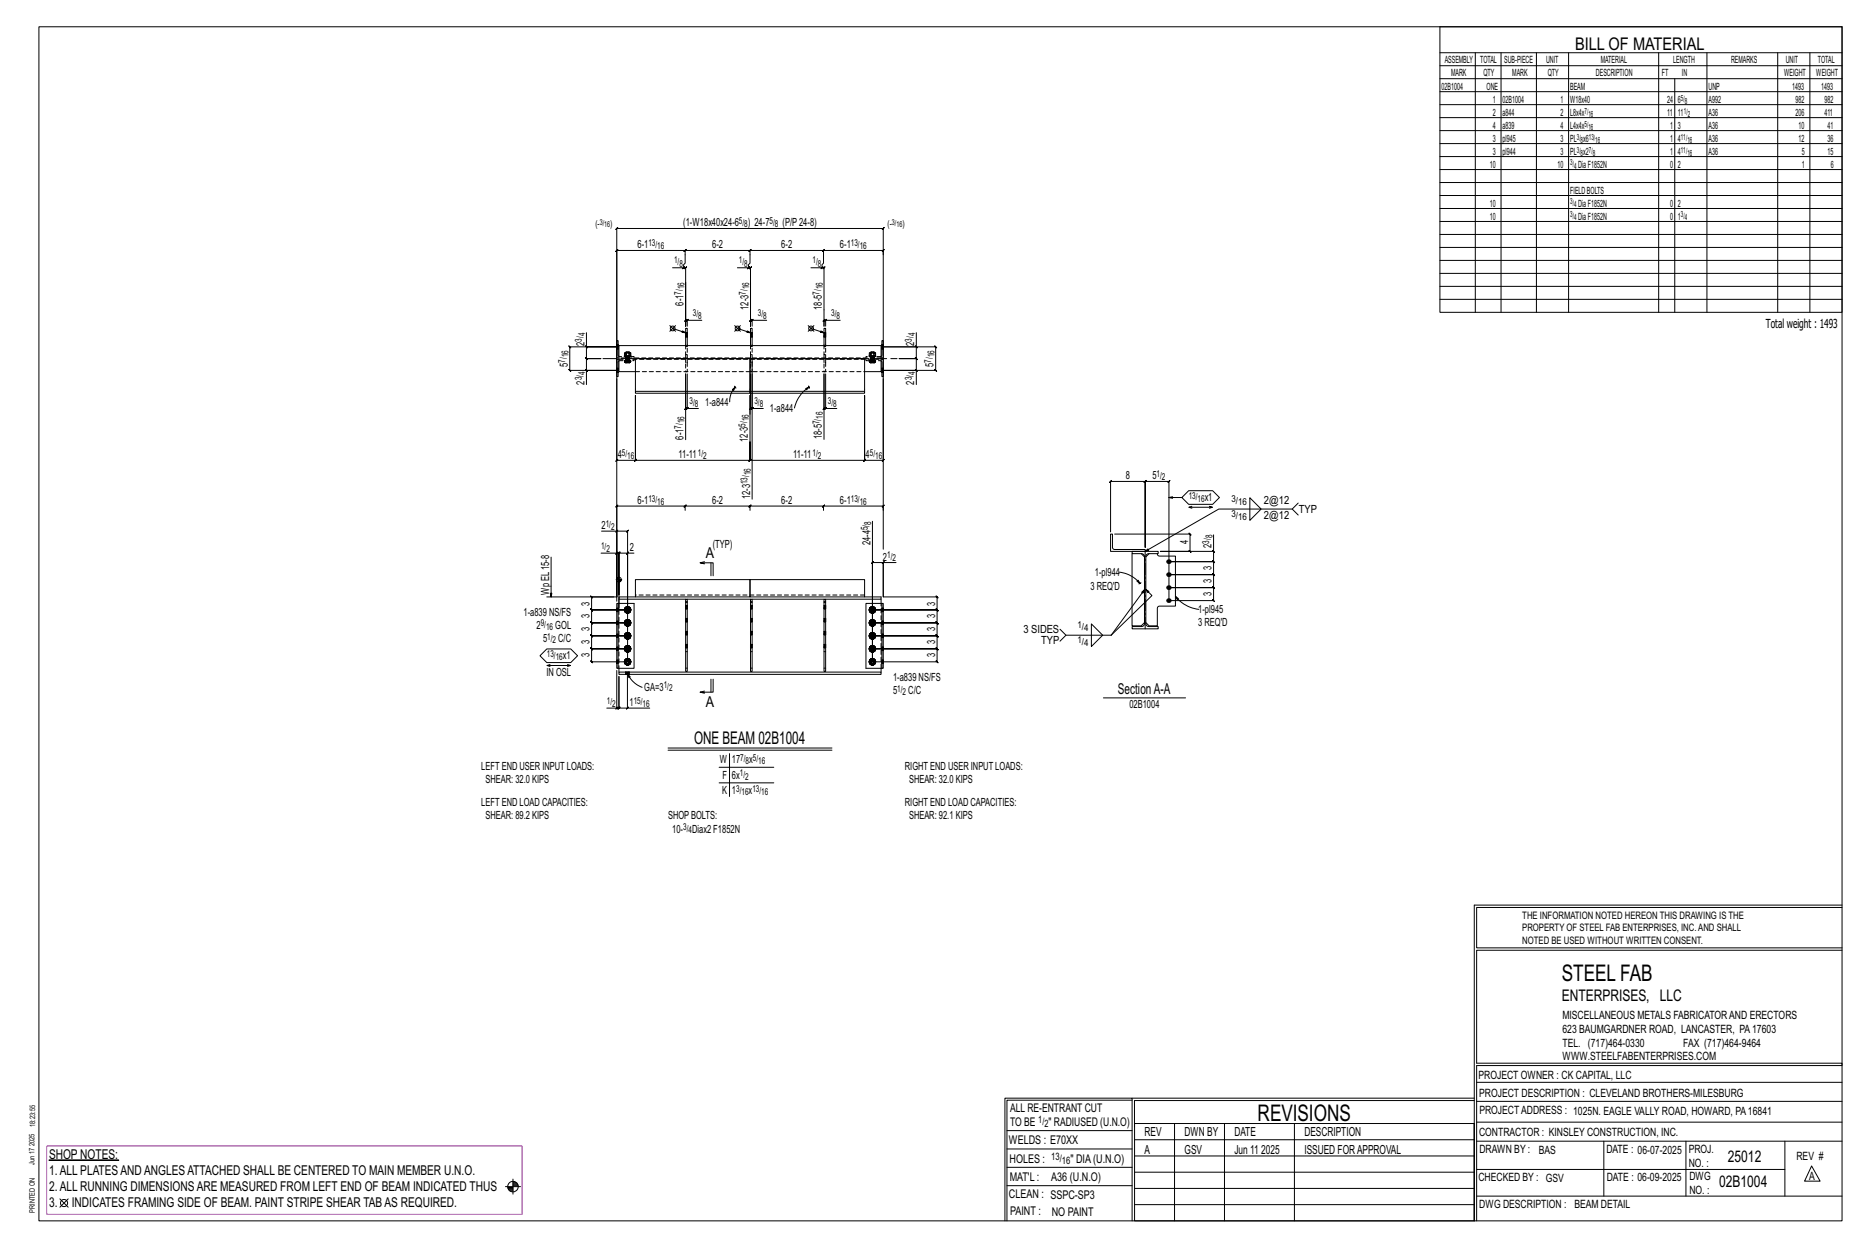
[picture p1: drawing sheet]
<svg xmlns="http://www.w3.org/2000/svg" width="914mm" height="610mm" viewBox="0 0 914 610" stroke-linecap="round" stroke-linejoin="round" font-family="sans-serif">
<g fill="#000" stroke="#000" stroke-width=".49">
<path d="M24 568h34z"/>
<circle cx="572" cy="275" r="1"/>
<circle cx="572" cy="281" r="1"/>
<circle cx="572" cy="287" r="1"/>
<circle cx="572" cy="294" r="1"/>
</g>
<g fill="none" stroke="#000" stroke-width=".49">
<path d="M19 13h883v584h-883zM705 13h197v140h-197zM705 26h197M705 32h197M705 39h197M722 26v127M735 26v127M752 26v127M768 26v127M812 26v127M820 39v114M836 26v127"/>
<path d="M870 26v127M886 26v127M705 45h197M705 51h197M705 58h197M705 64h197M705 70h197M705 77h197M705 83h197M705 89h197M705 96h197M705 102h197"/>
<path d="M705 108h197M705 115h197M329 131h6v-1v-1v-6l1-1-1 1h-33v-1l-1 1h1v55M334 132l1-1zM335 131h1l-1 1 1-1v7M335 123h32l1-1-1 1v6l-1 1v1h-5M336 138v22zM336 122l-1 1zM366 132l1-1zM366 131h1v1l1-1h-1v29v-22v14M367 123h36l1-1-1 1v6l-1 1v1h-5M368 122l-1 1z"/>
<path d="M402 131v1l1-1zM402 131h1v1l1-1h-1v21M403 123h29l1-1-1 3M404 122l-1 1zM705 121h197M705 127h197M705 134h197M328 159l3 3M331 159l-3 3M336 157v-1l-1 1h1v3M337 156l-1 1zM344 157h-8v3"/>
<path d="M360 159l2 3M362 159l-2 3M368 157l1-1-1 1zM368 157h-1l1-1-1 1v3M375 157h-7v3M396 159l2 3M398 159l-2 3M403 152v8zM404 157h-1l1-1-1 1v3M405 156l-1 1zM411 157h-7v3M705 140h197"/>
<path d="M705 146h197M287 169l1 1zM287 163v7h16h-24l-1-1 1 1v11h-1l1 1v-1h24h-16v7M287 170v5l1 1-1-1h7h-7l1 1-1-1v6M302 169h.1M302 171h.1M303 169h.1M303 171h.1M303 176h-1v8h1v-7M303 174v-7h-1v8h1M306 174h3zM306 176v1z"/>
<path d="M306 174v-1v1M306 177h.1M306 176v1M306 176h1v1h-1M306 175h.1M306 176h.1M306 174h.1M306 177h1h1M307 176h.1M307 177l1-1v1M308 176h-1v1M308 174v-1l-2-1 3 1v1"/>
<path d="M308 174h.1M308 175h.1M308 176h.1M308 176l1 1M309 176v1M309 177h-1M329 161l7 2M336 165h.1M336 163h.1M336 169v-8v8M361 161l6 2M367 175h56v17h-56z"/>
<path d="M367 165h.1M367 163h.1M367 169v-8h1v8M368 177v67M368 165h.1M368 163h.1M397 161l6 2M403 165h.1M403 163h.1M403 169v-8h1v8M404 165h.1M404 163h.1"/>
<path d="M425 174h4zM426 176v1zM426 174v-1v1M426 176v1M426 175h.1M426 176h.1M426 173h3v1M426 174h.1M426 173h2v1M426 177h2M426 176h1M427 177l1-1v1"/>
<path d="M428 176h-1v1M428 174h.1M428 175h.1M428 176h.1M428 176l1 1M429 177h-2M431 176h1v8l-1-7M431 174l1-7v8h-1M432 169h.1M432 171h.1M432 170h26v-1l1 1h-1v11l1 1-1-1h-26M448 169l1 1z"/>
<path d="M449 170v5h-1l1 1v-1h-9h9h-1l1 1v-1v6M449 163v7h-17M287 181l1 1zM302 180h.1M302 182h.1M302 185v40l-1 1 1-1h9v1l1-1h-1v-32v32v1l1-1h-1h56v1l1-1h-1v-9v9v1l1-1h-1h56v1l1-1h-1v-32v32v1l1-1h-1h9v1l1-1h-1v-40M303 180h.1M303 182h.1M311 191h56v1h-56zM311 182h-8v-13h128v13h-8M336 200l1-1-1 1zM336 183v17h6"/>
<path d="M336 200v-1l-1 1h1v-17v32M359 191l1-2-1 2zM360 189h.1M360 189l-2 4-1 4M360 189v1M367 193v10zM367 190v1h56M367 190v-15h-56v16M367 193v23M367 183v17l1-1-1 1h1M368 200l1-1-1 1zM368 183v17h6"/>
<path d="M394 190l2-1-1 2zM396 189h.1M396 189a16 16 0 0 0-7 11M396 189v1M404 200l1-1-1 1zM404 183v17h6M404 200h-1l1-1-1 1v-17v32M432 180h.1M432 182h.1M432 181h17v7M448 181l1 1zM294 260h8v32v-21h-8"/>
<path d="M302 260h5l1-1-1 1v64h-17l-1-1 1 1v-7v1l-1-1h1h17h-17v1l-1-1h1v-6v1l-1-1h1h17h-17v1l-1-1h1v-6l-1-1 1 1h17h-17l-1-1 1 1v-7v1l-1-1 1 1-1-1h1v-6v1l-1-1h1h10M335 248l1-1zM335 250l1-3-1 1h-33v-1l-1 1h1v46M335 248h32l1-1-1 3M367 248l1-1zM367 248h36l1-1-1 3M403 248h29l1-1-1 3M404 247l-1 1zM427 255v69v-49v1l1-1h-1h5v17M572 243h7M582 240h12l3 3-3 4h-12l-3-4zM583 248h-1l1 1"/>
<path d="M592 248h1h-11M593 248l-1 1M612 244l5 5-5 6zM633 249l2 3M635 246l-2 3h-36l-36 21M270 273v19M301 260l1-1zM301 271l1-1zM302 271h8M307 271l1-1zM307 271v27h-17h17M345 276l-2-1h6v7"/>
<path d="M345 275h-2M348 275v7M432 275h1l-1 1zM432 269v-157l1-1-1 1h-130v-1l-1 1h1v180h-34M439 275h-7v17h27h-1l1 1v-1v6h-1l1 1v-1h-32h32h-1l1 1v-1v7l-1-1 1 1h-32h32l-1-1 1 1v6h-1l1 1v-1h-32h32h-1l1 1v-1v6h-1l1 1v-1h-32h32h-1l1 1v-1v7l-1-1 1 1h-32M544 261h1v7v1h16v1h-17zM544 260v-24h-1l1-1v1h17h-1l1-1v1v32v-32h-1l1-1v1h11l1-1-1 1v58h22h1l-1-1v1v-7l1 1-1-1h-22h22l1 1-1-1v-6l1 1-1-1h-22h22l1 1-1-1v-6h1l-1-1v1h-22h22h1l-1-1v1v-5M546 261h37h-1l1 1v-1v9l-1-1 1 1h-15h26v-8M548 280a15 15 0 0 1 10 5M554 270h13v1h-5l-1 1v33l1 1 5 1v1h-13v-1l5-1 1-1v-33l-1-1h-5zM554 271v35h5l1-1M559 271l1 1"/>
<path d="M562 271l-1 1M567 271l1 1h7v25h-8v9h-5l-1-1M594 269l1 1zM302 284h2M302 295h1v32h-1zM302 283v1M303 282v2M303 295h7v32h-7M303 282v9v-20h-1l1-1-1 1 1-1v1v27M303 293v2M303 284v1M304 284v1"/>
<path d="M304 284h.1M306 298h.1M306 299l1 1M306 298v1M306 298v-1v1v1M307 297h-1M307 299l1 1M307 297l-1 1M307 297h1v1M308 297l1 1v1M308 297h-1M308 299v1l-1-1"/>
<path d="M308 299h1h-1M308 298v1M308 297l1 1h-1M309 298h.1M311 284h56v8h-56zM311 292h-8v1h33M336 293v35zM336 293h31M367 284h56v8h-56zM367 293h1v35h-1zM368 293h35M403 293h1v35h-1z"/>
<path d="M423 292h8v1h-27M426 298h.1M426 299v1M426 298v1M426 298v-1v1v1M426 299l1 1M426 297h.1M427 299l1 1M427 297l-1 1M427 297h1v1M427 297l2 1-1 1M428 297h-1"/>
<path d="M428 299v1l-1-1M428 299h.1M428 298l-1 1M428 297v1M428 298h1M431 293v2M432 295v32zM432 295h-8v32h8M557 284l1 1zM558 285l-1 1M559 285h-1M560 289l-16 22"/>
<path d="M561 288l3 3-20 20M575 292l2 1h-1zM575 292a17 17 0 0 0 12 6M306 317h.1M306 311h.1M306 305h.1M306 304v1M306 319h1M306 312h1M306 306h1M306 317v1M306 311v1"/>
<path d="M306 317v-1v1v2v-1M306 311v-1v1v1v-1M306 304v1v1v-1M306 318l1 1M306 312l1 1M306 305l1 1M307 316h-1M307 310h-1M307 303l-1 1M307 318l1 1M307 312h1M307 306h1"/>
<path d="M307 316l-1 1M307 316h1v1M307 310h1M307 304l1-1v1M308 317h1v1M308 310l1 1v1M308 304l1 1M308 316l-1 1M308 310h-1M308 303l-1 1M308 318v1l-1-1M308 312h-1"/>
<path d="M308 305v1h-1M308 318h1l-1 1M308 311l1 1h-1M308 305h1l-1 1M308 317v1M308 311v1M308 305v1M308 316l1 1h-1M308 310l1 1h-1M308 304h1h-1M309 317h.1M309 311h.1"/>
<path d="M309 304v1M426 317h.1M426 311h.1M426 305h.1M426 304v1M426 306h.1M426 312h.1M426 319h.1M426 311v1M426 317v1M426 304v1v1v-1M426 311v-1v1v1v-1"/>
<path d="M426 317v-1v1v2v-1M426 305l1 1M426 312l1 1M426 318l1 1M426 303v1M426 310h.1M426 316h.1M427 306h1M427 312h1M427 318l1 1M427 303l-1 1M427 304l1-1v1"/>
<path d="M427 310h-1M427 310h1M427 316l-1 1M427 316h1v1M427 304l2 1h-1M427 310l2 1-1 1M427 317h2l-1 1M428 303l-1 1M428 310h-1M428 316l-1 1M428 305v1h-1M428 312h-1"/>
<path d="M428 318v1l-1-1M428 305v1M428 311v1M428 318v1M428 305l-1 1M428 311l-1 1M428 317l-1 1M428 304h.1M428 310v1M428 316v1M428 304l1 1M428 311h1"/>
<path d="M428 317h1M519 308l3 3h22M522 311l-3 3M534 305l6 6-6 5zM264 321l4-4h11l4 4-4 3h-11zM268 326h11h-1M269 325l-1 1h1M278 325l1 1M302 328v18h-5M303 329h128v1h-128zM303 327v2M306 324h.1"/>
<path d="M306 323v1M306 325h1M306 323v1v1v-1M306 329h.1M306 330h.1M307 322l-1 1M307 325h1M307 330v16h11M307 323l1-1v1M307 330l1 1v1zM307 330a12 12 0 0 0 7 6M308 323l1 1"/>
<path d="M308 322l-1 1M308 325h-1M308 329h.1M308 330h.1M308 324h1l-1 1M308 324v1M308 323h1h-1M309 323v1M345 338l-2 1M348 332v7M349 332v7h-6h2M426 324h.1"/>
<path d="M426 323v1M426 325h.1M426 323v1v1v-1M426 325h1M426 322v1M427 325h1M427 322l-1 1M427 323l1-1v1M427 323l2 1h-1M428 322l-1 1M428 325h-1M428 324v1"/>
<path d="M428 324l-1 1M428 323h.1M428 323l1 1M431 327v2M302 346l-1 1 1-1zM302 346h1l-1 1 1-1v-15v15l-1 1 1-1h4M307 346h1l-1 1zM540 341h40M327 366h80M327 367h80M352 375h27M357 369v21"/>
<path d="M352 383h27M722 443v154M722 443h180M902 444h-179v20h179M902 465h-179v55h179v1h-179v76M554 538h-61v59M554 537h168M722 538h-167v13M723 539h179M723 530h179M493 553h61M555 550h167v47h-167z"/>
<path d="M555 558h167M575 550v47M599 550v47M634 550v47M723 549h179M723 558h179M785 558v27M825 558v27M874 558v27M251 577v7M251 579h2M251 580h3"/>
<path d="M251 578h2M493 571h61M493 562h61M555 573h167M555 566h167M723 572h151M887 570l4 8h-8zM29 587l4 4M33 587l-4 4M247 581h8M249 581h2M249 582h2"/>
<path d="M250 583h1M492 597v-60h62v60M493 580h61M555 589h167M555 581h167M723 585h179"/>
<circle cx="329" cy="161" r="1.2"/>
<circle cx="361" cy="161" r="1.2"/>
<circle cx="397" cy="161" r="1.2"/>
<circle cx="303" cy="284" r="1.2"/>
<circle cx="31" cy="589" r="1.8"/>
<circle cx="251" cy="581" r="2.6"/>
</g>
<path d="M23 561h233v33h-233z" fill="none" stroke="#f0f" stroke-width=".5"/>
<g fill="none" stroke="#000" stroke-width=".49" stroke-dasharray="2 1.4">
<path d="M302 169h1M302 169h.1M302 171h.1M302 171h1M302 170l1 1M303 169h-1M303 169h.1M303 170l-1-1 1 1M303 176h128M303 177l7-1M306 176v1zM306 177h.1"/>
<path d="M306 174v-1v1v-1v1h2h-2M306 176v1M306 176h1M306 177h1M306 175h.1M306 175v1M306 176h.1M306 174h.1M306 174v1M306 174v2v-2M306 173l1-1M306 173h2"/>
<path d="M307 176h.1M307 174h.1M307 173h.1M307 174h-1h1M307 174h1M307 176v-1M307 176h-1M307 175v-1M307 176v1zM307 177h.1M307 177h1M307 172h1"/>
<path d="M307 175v1zM307 174v1zM307 176l1-1M307 175h1M307 176h1zM307 175l1-1M307 177v-1l1 1M307 176l1 1M308 176v-1M308 176h.1M308 175v-1M308 177h.1"/>
<path d="M308 174h.1M308 173h.1M308 172v1M308 173v1zM308 174h1h-1v-1h1v1M308 174v2v-2M308 175h.1M308 176l1 1h-1zM308 174h1M309 177h-1zM309 177h.1M309 176v1"/>
<path d="M310 175v-1h-7M336 165h.1M336 164v-1M336 177v5zM336 176v1M336 170v4zM336 174v1M336 169v1M336 177v-1M336 175v-1M336 170v-1M336 163h.1"/>
<path d="M336 164h.1M367 165h.1M367 164h1l-1-1M367 177h1v5h-1zM367 176v1M367 170h1v4h-1zM367 174v1M367 169v1M367 165h1M368 177v-1M368 175v-1M368 170v-1"/>
<path d="M368 163h-1M368 164h-1M368 165h-1M368 165h.1M368 163h.1M368 164l-1-1M403 165h.1M403 164h1l-1-1M403 177h1v5h-1zM403 176v1M403 170h1v4h-1zM403 174v1"/>
<path d="M403 169v1M403 165h1M404 177v-1M404 175v-1M404 170v-1M404 163h-1M404 164h-1M404 165h-1M404 165h.1M404 163h.1M404 164l-1-1M424 176l7 1"/>
<path d="M426 176v1zM426 177h.1M426 174v-1v1v-1v1h2h-2M426 176v1M426 176h.1M426 175h.1M426 175v1M426 174h.1M426 174v1M426 174v2v-2M426 173l1-1M426 173h2"/>
<path d="M426 177h1M426 173h.1M426 174h-1h1M426 174h2M426 176v-1M426 175v-1M426 177h1zM426 177h1h1M427 173h.1M427 172h1M427 175v1zM427 176v-1"/>
<path d="M427 176h-1M427 174v1zM427 175v-1M427 176l1-1M427 175h.1M427 176h.1M427 175l1-1M427 174h.1M427 177l-1-1 2 1M427 176l1 1M427 177h1M428 176h.1"/>
<path d="M428 176v-1M428 175v-1M428 174h.1M428 173h.1M428 172v1M428 173v1zM428 174h1h-1v-1h1v1M428 174v2v-2M428 175h.1M428 177h.1M428 176l1 1h-1zM428 174h1"/>
<path d="M428 176l1 1M431 175h-128M431 174h-7v1M432 171h.1M432 169v1v-1M432 169h.1M432 170h.1M302 181h1M302 180h1M302 180h.1M302 182h.1M302 182h1"/>
<path d="M302 181l1 1M303 180h-1M303 180h.1M303 181h-1l1 1M311 182h112M432 182h.1M432 181h.1M432 180h.1M432 181v-1M302 299h1zM302 299h.1M302 299h1"/>
<path d="M302 298h1M303 299l-1-1 1 1M303 295v32M306 298v1zM306 298v-1v1v2v-2M306 298h.1M306 299v1zM306 299v-1M306 297v1zM306 300h1zM306 297h1zM306 299l1 1z"/>
<path d="M306 299l1 1M306 297h1M306 299h1M306 298l1-1M306 298l1 1zM306 300h2zM306 297h2zM306 298v-1v1v1M307 298h-1zM307 299h.1M307 298h.1M307 300h.1"/>
<path d="M307 297h.1M307 299v1zM307 300h1zM307 300h1M307 299l1 1M307 299h1zM307 298h1zM307 297h1h-1h1zM307 297h1zM308 299h.1M308 298h.1M308 297v1"/>
<path d="M308 300v-1zM308 300v-1M308 297h.1M308 300h.1M308 297l1 1zM308 298v1zM308 299h1h-1M308 298h1l-1-1M308 299v-1M308 297v1l1 1M309 298h.1M309 299l-1 1z"/>
<path d="M309 298l-1 2zM309 298v1zM336 296h.1M336 297v-1M336 295h.1M336 294h.1M336 297h.1M336 298h.1M367 296h1zM367 297h1l-1-1M367 295h1M368 294h-1"/>
<path d="M368 296h.1M368 297l-1-1M368 297h-1M368 298h-1M403 296h1zM403 297h1l-1-1M403 295h1M404 294h-1M404 296h.1M404 297l-1-1M404 297h-1M404 298h-1"/>
<path d="M423 291h-112M425 298l1 1zM426 298v1zM426 298v-1v1v2v-2M426 298h-1zM426 299v1zM426 299v-1M426 298h.1M426 297v1zM426 300h.1M426 297h.1M426 299v1"/>
<path d="M426 299h1M426 298l1-1M426 300h2zM426 297h2zM426 298v-1v1v1M426 299h1zM426 298h1zM426 300h1zM426 297h1zM427 299v1h-1h1h-1zM427 299h.1M427 298h.1"/>
<path d="M427 297h-1h1h-1h1M427 300h1zM427 300h1M427 299l1 1M427 297h1h-1h1h-1zM427 297h1zM427 299h1M427 299h1zM427 298h1zM427 297l1 1M428 300v-1zM428 300v-1"/>
<path d="M428 297h.1M428 300h.1M428 298h.1M428 297l1 1zM428 298v1zM428 299h.1M428 298v-1M428 299v-1M428 297v1v1M428 298h1zM428 298h1M429 299l-1 1z"/>
<path d="M429 298h.1M429 298l-1 2zM429 298v1zM432 298h.1M432 299h.1M302 318h1zM302 318h.1M302 318h1M302 317h1M302 312h1zM302 312h.1M302 311l1 1"/>
<path d="M302 311h1M302 310h1M302 306h1zM302 306v-1M302 305l1 1M302 305h1M302 304h1M303 318l-1-1 1 1M303 311h-1l1 1M303 305h-1h1M306 317v1zM306 311v1z"/>
<path d="M306 305h.1M306 317v-1v1v2v-2M306 311v-1v1v1v-1M306 305v-2v2v1v-1M306 317h.1M306 318v1zM306 310v1zM306 312h.1M306 304v1zM306 305v1zM306 318v-1M306 312v-1"/>
<path d="M306 311h.1M306 304v1M306 316v1zM306 319h1zM306 316h1zM306 310h.1M306 312l1 1zM306 310h1zM306 304h.1M306 306h1zM306 304l1-1zM306 319h1"/>
<path d="M306 316h1M306 312h1zM306 312h1M306 310h1M306 306h1M306 304l1-1M306 318h1M306 317h1M306 311l1 1M306 311l1-1M306 305l1 1M306 304h1"/>
<path d="M306 317l1 1zM306 311h1zM306 305h1zM306 319h2zM306 316h2zM306 312h2zM306 310h2zM306 306h2zM306 303h2zM306 317v-1v1v1v1v-1v1v-1M306 310v1v1M306 304v1v-1v1v1v-1v1v-1"/>
<path d="M307 317h-1zM307 318h.1M307 317h.1M307 311h-1zM307 311v1zM307 311v-1zM307 304l-1 1zM307 305h.1M307 304h.1M307 319h.1M307 316h.1M307 313h.1"/>
<path d="M307 310h.1M307 306h.1M307 303h.1M307 318v1zM307 312v1v-1v1v-1zM307 312h.1M307 305v1zM307 319h1zM307 319h1M307 318l1 1M307 318h1zM307 317h1z"/>
<path d="M307 316h1h-1h1v1zM307 316h1zM307 313h1zM307 313l1-1zM307 313l1-1M307 312h1M307 312h1zM307 310h1zM307 310h1h-1h1zM307 303v1M307 306h1zM307 306h1"/>
<path d="M307 306l1-1zM307 304h1zM307 303h1h-1h1v1zM307 303h1zM308 318h.1M308 317h.1M308 312h.1M308 312v-1zM308 310v1zM308 310h.1M308 306v-1M308 304h.1"/>
<path d="M308 319h.1M308 316h.1M308 306h.1M308 303v1zM308 303v1M308 313v-1zM308 311h.1M308 305h.1M308 304v1zM308 316l1 1zM308 310l1 1zM308 303l1 2z"/>
<path d="M308 317v1zM308 318h1l-1 1M308 317h1l-1-1M308 311l1 1h-1M308 311h1l-1-1M308 305h1l-1 1M308 304h1h-1M308 319v-2M308 316v1l1 1M308 312v-1M308 310l1 2M308 304l1 1"/>
<path d="M308 310h1zM308 304h1zM309 317h.1M309 311h.1M309 304v1zM309 304v1M309 318l-1 1zM309 312h-1zM309 310v1zM309 305l-1 1zM309 317l-1 2zM309 311l-1 1z"/>
<path d="M309 317v1zM309 311v1zM309 305h.1M336 303h.1M336 309h.1M336 309v1v-1M336 315h.1M336 316h.1M336 319h.1M336 304h.1M336 310h.1M336 311h.1"/>
<path d="M336 315v1M336 316v-1M336 317h.1M367 303h1zM367 303h1h-1M367 309h1zM367 309l1 1-1-1M367 315h1zM367 316h1h-1M367 319h1M368 303h.1M368 303h-1"/>
<path d="M368 304h-1M368 309h.1M368 309h-1M368 310h-1M368 311h-1M368 315v1M368 316l-1-1M368 316h-1M368 317h-1M403 303h1zM403 303h1h-1M403 309h1z"/>
<path d="M403 309l1 1-1-1M403 315h1zM403 316h1h-1M403 319h1M404 303h.1M404 303h-1M404 304h-1M404 309h.1M404 309h-1M404 310h-1M404 311h-1M404 315v1"/>
<path d="M404 316l-1-1M404 316h-1M404 317h-1M425 305h1zM425 311l1 1zM425 317l1 1zM426 305h.1M426 305v-2v2v1v-1M426 311v1zM426 311v-1v1v1v-1M426 317v1zM426 317v-1v1v2v-2"/>
<path d="M426 304l-1 1zM426 305v1zM426 310l-1 1zM426 312h.1M426 317h-1zM426 318v1zM426 304v1M426 312v-1M426 311h.1M426 318v-1M426 317h.1M426 304h.1"/>
<path d="M426 306h.1M426 304v-1zM426 310h.1M426 312v1zM426 316v1zM426 319h.1M426 316h.1M426 304v-1M426 305l1 1M426 304h1M426 311l1 1M426 311l1-1"/>
<path d="M426 318h1M426 317h1M426 306h2zM426 303h2zM426 312h2zM426 310h2zM426 319h2zM426 316h2zM426 304v1v-1v1v1v-1v1v-1M426 310v1v1M426 317v-1v1v1v1v-1v1v-1M426 304v1z"/>
<path d="M426 305h1zM426 304h1zM426 311l1 1zM426 311l1-1zM426 318h1zM426 317h1zM426 306h1zM426 303h1zM426 313h1zM426 310h1zM426 319h1zM426 316h1z"/>
<path d="M427 306h-1h1h-1zM427 305v1zM427 304h.1M427 312v1l-1-1 1 1-1-1zM427 312h.1M427 310h.1M427 318v1h-1h1h-1zM427 318h.1M427 317h.1M427 303h-1h1h-1l1 1M427 306h1zM427 306h1"/>
<path d="M427 306v-1zM427 303h1h-1h1l-1 1zM427 303h1zM427 310h-1h1h-1h1M427 313h1zM427 313l1-1zM427 313l1-1M427 312h1M427 310h1h-1h1h-1zM427 310h1zM427 316h-1h1h-1h1M427 319h1z"/>
<path d="M427 319h1M427 318l1 1M427 316h1h-1h1l-1 1zM427 316h1zM427 306l1-1M427 304h1zM427 304h1M427 312l1-1zM427 310l1 1zM427 310h1M427 318h1M427 318h1z"/>
<path d="M427 317h1zM427 317h1M428 306h.1M428 303v1zM428 303v1M428 312h.1M428 310h.1M428 319h.1M428 316h.1M428 313v-1zM428 305h-1zM428 304v1z"/>
<path d="M428 311h.1M428 317h.1M428 303l1 2zM428 310l1 1zM428 316l1 1zM428 305h.1M428 317v1zM428 305v1M428 304h.1M428 311v1M428 311v-1M428 318v1"/>
<path d="M428 317v-1M428 306v-1M428 304v1M428 312v-1M428 310v2M428 319v-2M428 316v1v1M428 304h1zM428 310h1zM428 304l1 1zM428 304l1 1M428 311h1z"/>
<path d="M428 311h1M428 317h1zM428 317h1M429 305l-1 1zM429 304v1zM429 312h-1zM429 310v1zM429 318l-1 1zM429 317h.1M429 311l-1 1zM429 317l-1 2zM429 305h.1"/>
<path d="M429 311v1zM429 317v1zM432 304h.1M432 304v1v-1M432 310h.1M432 311v-1M432 317h.1M432 305h.1M432 306h.1M432 311h.1M432 312h.1M432 318h.1"/>
<path d="M302 325h1zM302 325v-1M302 324l1 1M302 324h1M302 323h1M303 324h-1h1M306 324h.1M306 324v-2v2v1v-1M306 323v1zM306 324v1zM306 323v1M306 323h.1"/>
<path d="M306 325h1zM306 323l1-1zM306 325h1M306 323l1-1M306 324l1 1M306 323h1M306 329h.1M306 329v1M306 330h.1M306 324h1zM306 325h2zM306 322h2z"/>
<path d="M306 323v1v-1v1v1v-1v1M307 323l-1 1zM307 324h.1M307 323h.1M307 330v-1M307 325h.1M307 322h.1M307 329v1zM307 324v1zM307 330l1-1M307 329h.1M307 322v1"/>
<path d="M307 325h1zM307 325h1M307 325l1-1zM307 323h1zM307 322h1h-1h1v1zM307 322h1zM308 325h.1M308 324h.1M308 323h.1M308 330v-1M308 322v1zM308 322v1"/>
<path d="M308 323v1zM308 322l1 2zM308 330h.1M308 324h1l-1 1M308 323h1h-1M308 325v-1M308 323l1 1M308 323h1zM309 323v1zM309 323v1M309 324l-1 1zM309 324h.1"/>
<path d="M336 327h.1M368 327h-1M404 327h-1M425 324h1zM426 324h.1M426 324v-2v2v1v-1M426 323l-1 1zM426 324v1zM426 323v1M426 323h.1M426 325h.1M426 323v-1z"/>
<path d="M426 323v-1M426 324l1 1M426 323h1M426 325h2zM426 322h2zM426 323v1v-1v1v1v-1v1M426 323v1zM426 324h1zM426 323h1zM426 325h1zM426 322h1zM427 325h-1h1h-1z"/>
<path d="M427 324v1zM427 323h.1M427 322h-1h1h-1l1 1M427 325h1zM427 325h1M427 325v-1zM427 322h1h-1h1l-1 1zM427 322h1zM427 324h1zM427 323h1zM427 323h1M428 325h.1"/>
<path d="M428 322v1zM428 322v1M428 323v1zM428 322l1 2zM428 324h.1M428 324v1M428 323h.1M428 325v-1M428 323v1M428 323h1zM428 323l1 1zM428 323l1 1"/>
<path d="M429 324l-1 1zM429 323v1zM429 324h.1M431 327v-32M432 323h.1M432 323v1v-1M432 324h.1M432 325h.1"/>
</g>
<path d="M295 175h144" fill="none" stroke="#000" stroke-width=".49" stroke-dasharray="6.8 1 0 1"/>
<path d="M561 308v-38" fill="none" stroke="#000" stroke-width=".49" stroke-dasharray="5.8 1 1 1"/>
<g font-size="11.2">
<text x="764" y="480">STEEL FAB</text>
<text x="616" y="548">REVISIONS</text>
</g>
<g font-size="8.6">
<text x="771" y="24">BILL OF MATERIAL</text>
<text x="340" y="364">ONE BEAM 02B1004</text>
</g>
<g font-size="7.9">
<text x="765" y="490">ENTERPRISES, LLC</text>
<text x="846" y="569">25012</text>
<text x="842" y="581">02B1004</text>
</g>
<g font-size="7.3">
<text x="346" y="273">A</text>
<text x="547" y="340">SectionA-A</text>
<text x="346" y="346">A</text>
</g>
<g font-size="6.6">
<text x="24" y="567">SHOP NOTES:</text>
<text x="24" y="575">1.ALL PLATESANDANGLESATTACHED SHALL BE CENTERED TO MAIN MEMBER U.N.O.</text>
<text x="24" y="583">2.ALL RUNNING DIMENSIONSARE MEASURED FROM LEFT END OF BEAM INDICATED THUS</text>
<text x="24" y="591">3.</text>
<text x="35" y="591">INDICATES FRAMING SIDE OF BEAM. PAINT STRIPE SHEAR TABAS REQUIRED.</text>
</g>
<g font-size="6.1">
<text x="864" y="161">Total weight : 1493</text>
<text x="560" y="556">REV</text>
<text x="580" y="556">DWN BY</text>
<text x="604" y="556">DATE</text>
<text x="639" y="556">DESCRIPTION</text>
<text x="560" y="564">A</text>
<text x="580" y="564">GSV</text>
<text x="604" y="564">Jun 11</text>
<text x="617" y="564">2025</text>
<text x="639" y="564">ISSUED FORAPPROVAL</text>
</g>
<g font-size="5.9">
<text x="494" y="560">WELDS : E70XX</text>
<text x="494" y="569">HOLES :</text>
<text x="524" y="569">&quot; DIA(U.N.O)</text>
<text x="494" y="578">MAT'L :</text>
<text x="515" y="578">A36 (U.N.O)</text>
<text x="494" y="586">CLEAN : SSPC-SP3</text>
<text x="495" y="595">PAINT :</text>
<text x="515" y="595">NO PAINT</text>
</g>
<g font-size="5.8">
<text x="494" y="544">ALL RE-ENTRANT CUT</text>
<text x="494" y="551">TO BE</text>
<text x="513" y="551">&quot; RADIUSED (U.N.O)</text>
</g>
<g font-size="5.6">
<text x="765" y="499">MISCELLANEOUS METALS FABRICATORAND ERECTORS</text>
<text x="765" y="505">623 BAUMGARDNER ROAD, LANCASTER, PA17603</text>
<text x="765" y="512">TEL. (717)464-0330</text>
<text x="824" y="512">FAX (717)464-9464</text>
<text x="765" y="519">WWW.STEELFABENTERPRISES.COM</text>
<text x="724" y="528">PROJECT OWNER : CK CAPITAL, LLC</text>
<text x="724" y="537">PROJECT DESCRIPTION : CLEVELAND BROTHERS-MILESBURG</text>
<text x="724" y="545">PROJECTADDRESS : 1025N. EAGLE VALLY ROAD, HOWARD, PA16841</text>
<text x="724" y="556">CONTRACTOR : KINSLEY CONSTRUCTION, INC.</text>
<text x="724" y="564">DRAWN BY :</text>
<text x="753" y="564">BAS</text>
<text x="786" y="564">DATE : 06-07-2025</text>
<text x="827" y="564">PROJ.</text>
<text x="879" y="568">REV #</text>
<text x="827" y="571">NO. :</text>
<text x="724" y="578">CHECKED BY : GSV</text>
<text x="787" y="578">DATE : 06-09-2025</text>
<text x="827" y="578">DWG</text>
<text x="886" y="578">A</text>
<text x="827" y="584">NO. :</text>
<text x="724" y="591">DWG DESCRIPTION : BEAM DETAIL</text>
</g>
<g font-size="5.5">
<text x="334" y="111">(1-W18x40x24-6</text>
<text x="366" y="111">) 24-7</text>
<text x="383" y="111">(P/P24-8)</text>
<text x="312" y="122">6-1</text>
<text x="349" y="122">6-2</text>
<text x="382" y="122">6-2</text>
<text x="411" y="122">6-1</text>
<text x="335" y="150" transform="rotate(-90 335 150)">6-1</text>
<text x="366" y="152" transform="rotate(-90 366 152)">12-3</text>
<text x="402" y="152" transform="rotate(-90 402 152)">18-5</text>
<text x="286" y="169" transform="rotate(-90 286 169)">2</text>
<text x="448" y="169" transform="rotate(-90 448 169)">2</text>
<text x="278" y="180" transform="rotate(-90 278 180)">5</text>
<text x="457" y="180" transform="rotate(-90 457 180)">5</text>
<text x="286" y="188" transform="rotate(-90 286 188)">2</text>
<text x="448" y="188" transform="rotate(-90 448 188)">2</text>
<text x="345" y="199">1-a844</text>
<text x="377" y="202">1-a844</text>
<text x="335" y="215" transform="rotate(-90 335 215)">6-1</text>
<text x="402" y="215" transform="rotate(-90 402 215)">18-5</text>
<text x="366" y="216" transform="rotate(-90 366 216)">12-3</text>
<text x="302" y="224">4</text>
<text x="332" y="224">11-11</text>
<text x="388" y="224">11-11</text>
<text x="424" y="224">4</text>
<text x="551" y="235">8</text>
<text x="564" y="235">5</text>
<text x="367" y="244" transform="rotate(-90 367 244)">12-3</text>
<text x="590" y="245">x1</text>
<text x="312" y="247">6-1</text>
<text x="349" y="247">6-2</text>
<text x="382" y="247">6-2</text>
<text x="411" y="247">6-1</text>
<text x="619" y="247">2@12</text>
<text x="636" y="251">TYP</text>
<text x="619" y="254">2@12</text>
<text x="294" y="259">2</text>
<text x="308" y="270">2</text>
<text x="349" y="268">(TYP)</text>
<text x="426" y="267" transform="rotate(-90 426 267)">24-4</text>
<text x="582" y="266" transform="rotate(-90 582 266)">4</text>
<text x="593" y="268" transform="rotate(-90 593 268)">2</text>
<text x="432" y="274">2</text>
<text x="593" y="279" transform="rotate(-90 593 279)">3</text>
<text x="536" y="282">1-pl944</text>
<text x="593" y="285" transform="rotate(-90 593 285)">3</text>
<text x="269" y="291" transform="rotate(-90 269 291)">Wp EL15-8</text>
<text x="534" y="289">3 REQ'D</text>
<text x="593" y="292" transform="rotate(-90 593 292)">3</text>
<text x="289" y="296" transform="rotate(-90 289 296)">3</text>
<text x="458" y="296" transform="rotate(-90 458 296)">3</text>
<text x="587" y="300">1-pl945</text>
<text x="256" y="301">1-a839 NS/FS</text>
<text x="289" y="303" transform="rotate(-90 289 303)">3</text>
<text x="458" y="303" transform="rotate(-90 458 303)">3</text>
<text x="263" y="308">2</text>
<text x="272" y="308">GOL</text>
<text x="289" y="309" transform="rotate(-90 289 309)">3</text>
<text x="458" y="309" transform="rotate(-90 458 309)">3</text>
<text x="501" y="310">3 SIDES</text>
<text x="587" y="306">3 REQ'D</text>
<text x="266" y="314">5</text>
<text x="273" y="314">C/C</text>
<text x="289" y="315" transform="rotate(-90 289 315)">3</text>
<text x="458" y="315" transform="rotate(-90 458 315)">3</text>
<text x="510" y="315">TYP</text>
<text x="275" y="323">x1</text>
<text x="289" y="322" transform="rotate(-90 289 322)">3</text>
<text x="458" y="322" transform="rotate(-90 458 322)">3</text>
<text x="267" y="331">IN OSL</text>
<text x="437" y="333">1-a839 NS/FS</text>
<text x="315" y="338">GA=3</text>
<text x="437" y="340">5</text>
<text x="445" y="340">C/C</text>
<text x="308" y="345">1</text>
<text x="553" y="346">02B1004</text>
<text x="236" y="377">LEFT END USER INPUT LOADS:</text>
<text x="352" y="373">W</text>
<text x="358" y="373">17</text>
<text x="367" y="373">x</text>
<text x="443" y="377">RIGHT END USER INPUT LOADS:</text>
<text x="238" y="383">SHEAR: 32.0 KIPS</text>
<text x="354" y="381">F</text>
<text x="358" y="381">6x</text>
<text x="445" y="383">SHEAR: 32.0 KIPS</text>
<text x="353" y="389">K</text>
<text x="358" y="389">1</text>
<text x="366" y="389">x</text>
<text x="236" y="394">LEFT END LOAD CAPACITIES:</text>
<text x="443" y="394">RIGHT END LOAD CAPACITIES:</text>
<text x="238" y="401">SHEAR: 89.2 KIPS</text>
<text x="327" y="401">SHOPBOLTS:</text>
<text x="445" y="401">SHEAR: 92.1 KIPS</text>
<text x="329" y="407">10-</text>
<text x="339" y="407">Diax2 F1852N</text>
</g>
<g font-size="5">
<text x="745" y="450">THE INFORMATION NOTED HEREON THIS DRAWING IS THE</text>
<text x="745" y="456">PROPERTY OF STEEL FAB ENTERPRISES, INC.AND SHALL</text>
<text x="745" y="462">NOTED BE USED WITHOUT WRITTEN CONSENT.</text>
<text x="508" y="550">1/</text>
<text x="511" y="551">2</text>
<text x="515" y="568">13/</text>
<text x="520" y="570">16</text>
</g>
<g font-size="4.9">
<text x="707" y="31">ASSEMBLY</text>
<text x="725" y="31">TOTAL</text>
<text x="736" y="31">SUB-PIECE</text>
<text x="757" y="31">UNIT</text>
<text x="784" y="31">MATERIAL</text>
<text x="819" y="31">LENGTH</text>
<text x="847" y="31">REMARKS</text>
<text x="874" y="31">UNIT</text>
<text x="890" y="31">TOTAL</text>
<text x="710" y="37">MARK</text>
<text x="726" y="37">QTY</text>
<text x="740" y="37">MARK</text>
<text x="758" y="37">QTY</text>
<text x="781" y="37">DESCRIPTION</text>
<text x="814" y="37">FT</text>
<text x="823" y="37">IN</text>
<text x="873" y="37">WEIGHT</text>
<text x="889" y="37">WEIGHT</text>
<text x="706" y="44">02B1004</text>
<text x="728" y="44">ONE</text>
<text x="769" y="44">BEAM</text>
<text x="836" y="44">UNP</text>
<text x="877" y="44">1493</text>
<text x="891" y="44">1493</text>
<text x="731" y="50">1</text>
<text x="736" y="50">02B1004</text>
<text x="764" y="50">1</text>
<text x="769" y="50">W18x40</text>
<text x="816" y="50">24</text>
<text x="821" y="50">6</text>
<text x="836" y="50">A992</text>
<text x="879" y="50">982</text>
<text x="893" y="50">982</text>
<text x="731" y="57">2</text>
<text x="736" y="57">a844</text>
<text x="764" y="57">2</text>
<text x="769" y="57">L8x4x</text>
<text x="816" y="57">11</text>
<text x="821" y="57">11</text>
<text x="836" y="57">A36</text>
<text x="879" y="57">206</text>
<text x="893" y="57">411</text>
<text x="731" y="63">4</text>
<text x="736" y="63">a839</text>
<text x="764" y="63">4</text>
<text x="769" y="63">L4x4x</text>
<text x="818" y="63">1</text>
<text x="821" y="63">3</text>
<text x="836" y="63">A36</text>
<text x="880" y="63">10</text>
<text x="895" y="63">41</text>
<text x="731" y="69">3</text>
<text x="736" y="69">pl945</text>
<text x="764" y="69">3</text>
<text x="769" y="69">PL x6</text>
<text x="818" y="69">1</text>
<text x="821" y="69">4</text>
<text x="836" y="69">A36</text>
<text x="880" y="69">12</text>
<text x="895" y="69">36</text>
<text x="731" y="76">3</text>
<text x="736" y="76">pl944</text>
<text x="764" y="76">3</text>
<text x="769" y="76">PL x2</text>
<text x="818" y="76">1</text>
<text x="821" y="76">4</text>
<text x="836" y="76">A36</text>
<text x="882" y="76">5</text>
<text x="895" y="76">15</text>
<text x="729" y="82">10</text>
<text x="762" y="82">10</text>
<text x="772" y="82">DiaF1852N</text>
<text x="818" y="82">0</text>
<text x="821" y="82">2</text>
<text x="882" y="82">1</text>
<text x="896" y="82">6</text>
<text x="769" y="95">FIELDBOLTS</text>
<text x="729" y="101">10</text>
<text x="772" y="101">DiaF1852N</text>
<text x="818" y="101">0</text>
<text x="821" y="101">2</text>
<text x="729" y="107">10</text>
<text x="772" y="107">DiaF1852N</text>
<text x="818" y="107">0</text>
<text x="821" y="107">1</text>
</g>
<g font-size="4.7">
<text x="291" y="111">(-</text>
<text x="299" y="111">)</text>
<text x="362" y="110">5/</text>
<text x="364" y="111">8</text>
<text x="377" y="110">5/</text>
<text x="379" y="111">8</text>
<text x="434" y="111">(-</text>
<text x="442" y="111">)</text>
<text x="317" y="120">13/</text>
<text x="322" y="122">16</text>
<text x="416" y="120">13/</text>
<text x="421" y="122">16</text>
<text x="330" y="129">1/</text>
<text x="333" y="130">8</text>
<text x="362" y="129">1/</text>
<text x="364" y="130">8</text>
<text x="398" y="129">1/</text>
<text x="400" y="130">8</text>
<text x="335" y="142" transform="rotate(-90 335 142)">16</text>
<text x="367" y="142" transform="rotate(-90 367 142)">16</text>
<text x="403" y="142" transform="rotate(-90 403 142)">16</text>
<text x="333" y="144" transform="rotate(-90 333 144)">7/</text>
<text x="365" y="144" transform="rotate(-90 365 144)">7/</text>
<text x="401" y="144" transform="rotate(-90 401 144)">7/</text>
<text x="339" y="154">3/</text>
<text x="371" y="154">3/</text>
<text x="407" y="154">3/</text>
<text x="342" y="156">8</text>
<text x="374" y="156">8</text>
<text x="410" y="156">8</text>
<text x="285" y="167" transform="rotate(-90 285 167)">3/</text>
<text x="286" y="165" transform="rotate(-90 286 165)">4</text>
<text x="446" y="167" transform="rotate(-90 446 167)">3/</text>
<text x="448" y="165" transform="rotate(-90 448 165)">4</text>
<text x="277" y="177" transform="rotate(-90 277 177)">7/</text>
<text x="278" y="175" transform="rotate(-90 278 175)">16</text>
<text x="456" y="177" transform="rotate(-90 456 177)">7/</text>
<text x="457" y="175" transform="rotate(-90 457 175)">16</text>
<text x="286" y="183" transform="rotate(-90 286 183)">4</text>
<text x="448" y="183" transform="rotate(-90 448 183)">4</text>
<text x="285" y="186" transform="rotate(-90 285 186)">3/</text>
<text x="446" y="186" transform="rotate(-90 446 186)">3/</text>
<text x="338" y="198">3/</text>
<text x="369" y="198">3/</text>
<text x="405" y="198">3/</text>
<text x="340" y="199">8</text>
<text x="372" y="199">8</text>
<text x="408" y="199">8</text>
<text x="333" y="210" transform="rotate(-90 333 210)">7/</text>
<text x="335" y="207" transform="rotate(-90 335 207)">16</text>
<text x="365" y="209" transform="rotate(-90 365 209)">5/</text>
<text x="367" y="206" transform="rotate(-90 367 206)">16</text>
<text x="401" y="208" transform="rotate(-90 401 208)">7/</text>
<text x="403" y="205" transform="rotate(-90 403 205)">16</text>
<text x="304" y="223">5/</text>
<text x="307" y="225">16</text>
<text x="342" y="223">1/</text>
<text x="344" y="225">2</text>
<text x="398" y="223">1/</text>
<text x="400" y="225">2</text>
<text x="426" y="223">5/</text>
<text x="428" y="225">16</text>
<text x="368" y="232" transform="rotate(-90 368 232)">16</text>
<text x="566" y="233">1/</text>
<text x="366" y="237" transform="rotate(-90 366 237)">13/</text>
<text x="569" y="235">2</text>
<text x="317" y="245">13/</text>
<text x="416" y="245">13/</text>
<text x="582" y="244">13/</text>
<text x="586" y="246">16</text>
<text x="603" y="246">3/</text>
<text x="322" y="247">16</text>
<text x="421" y="247">16</text>
<text x="606" y="247">16</text>
<text x="297" y="258">1/</text>
<text x="426" y="257" transform="rotate(-90 426 257)">8</text>
<text x="603" y="253">3/</text>
<text x="606" y="255">16</text>
<text x="299" y="259">2</text>
<text x="425" y="259" transform="rotate(-90 425 259)">5/</text>
<text x="593" y="263" transform="rotate(-90 593 263)">8</text>
<text x="294" y="268">1/</text>
<text x="592" y="266" transform="rotate(-90 592 266)">3/</text>
<text x="297" y="270">2</text>
<text x="434" y="273">1/</text>
<text x="437" y="275">2</text>
<text x="265" y="307">9/</text>
<text x="267" y="308">16</text>
<text x="527" y="307">1/</text>
<text x="531" y="309">4</text>
<text x="268" y="313">1/</text>
<text x="270" y="315">2</text>
<text x="527" y="315">1/</text>
<text x="531" y="316">4</text>
<text x="268" y="321">13/</text>
<text x="272" y="323">16</text>
<text x="325" y="337">1/</text>
<text x="328" y="338">2</text>
<text x="439" y="338">1/</text>
<text x="442" y="340">2</text>
<text x="297" y="344">1/</text>
<text x="300" y="346">2</text>
<text x="310" y="344">15/</text>
<text x="315" y="346">16</text>
<text x="362" y="372">7/</text>
<text x="365" y="374">8</text>
<text x="369" y="372">5/</text>
<text x="371" y="374">16</text>
<text x="362" y="380">1/</text>
<text x="365" y="381">2</text>
<text x="360" y="387">3/</text>
<text x="363" y="389">16</text>
<text x="368" y="387">13/</text>
<text x="373" y="389">16</text>
<text x="334" y="406">3/</text>
<text x="337" y="408">4</text>
</g>
<g font-size="4.2">
<text x="823" y="49">5/</text>
<text x="825" y="51">8</text>
<text x="776" y="56">7/</text>
<text x="778" y="57">16</text>
<text x="824" y="56">1/</text>
<text x="826" y="57">2</text>
<text x="776" y="62">5/</text>
<text x="778" y="63">16</text>
<text x="772" y="68">3/</text>
<text x="774" y="70">8</text>
<text x="778" y="68">13/</text>
<text x="781" y="70">16</text>
<text x="823" y="68">11/</text>
<text x="826" y="70">16</text>
<text x="772" y="75">3/</text>
<text x="774" y="76">8</text>
<text x="778" y="75">7/</text>
<text x="780" y="76">8</text>
<text x="823" y="75">11/</text>
<text x="826" y="76">16</text>
<text x="769" y="81">3/</text>
<text x="770" y="82">4</text>
<text x="769" y="100">3/</text>
<text x="770" y="101">4</text>
<text x="769" y="106">3/</text>
<text x="770" y="108">4</text>
<text x="823" y="106">3/</text>
<text x="825" y="108">4</text>
</g>
<g font-size="4">
<text x="294" y="110">3/</text>
<text x="296" y="111">16</text>
<text x="437" y="110">3/</text>
<text x="439" y="111">16</text>
</g>
<g font-size="3.7">
<text x="17" y="551" transform="rotate(-90 17 551)">18:23:55</text>
<text x="17" y="561" transform="rotate(-90 17 561)">2025</text>
<text x="17" y="570" transform="rotate(-90 17 570)">Jun 17</text>
<text x="17" y="593" transform="rotate(-90 17 593)">PRINTED ON</text>
</g>
</svg>
